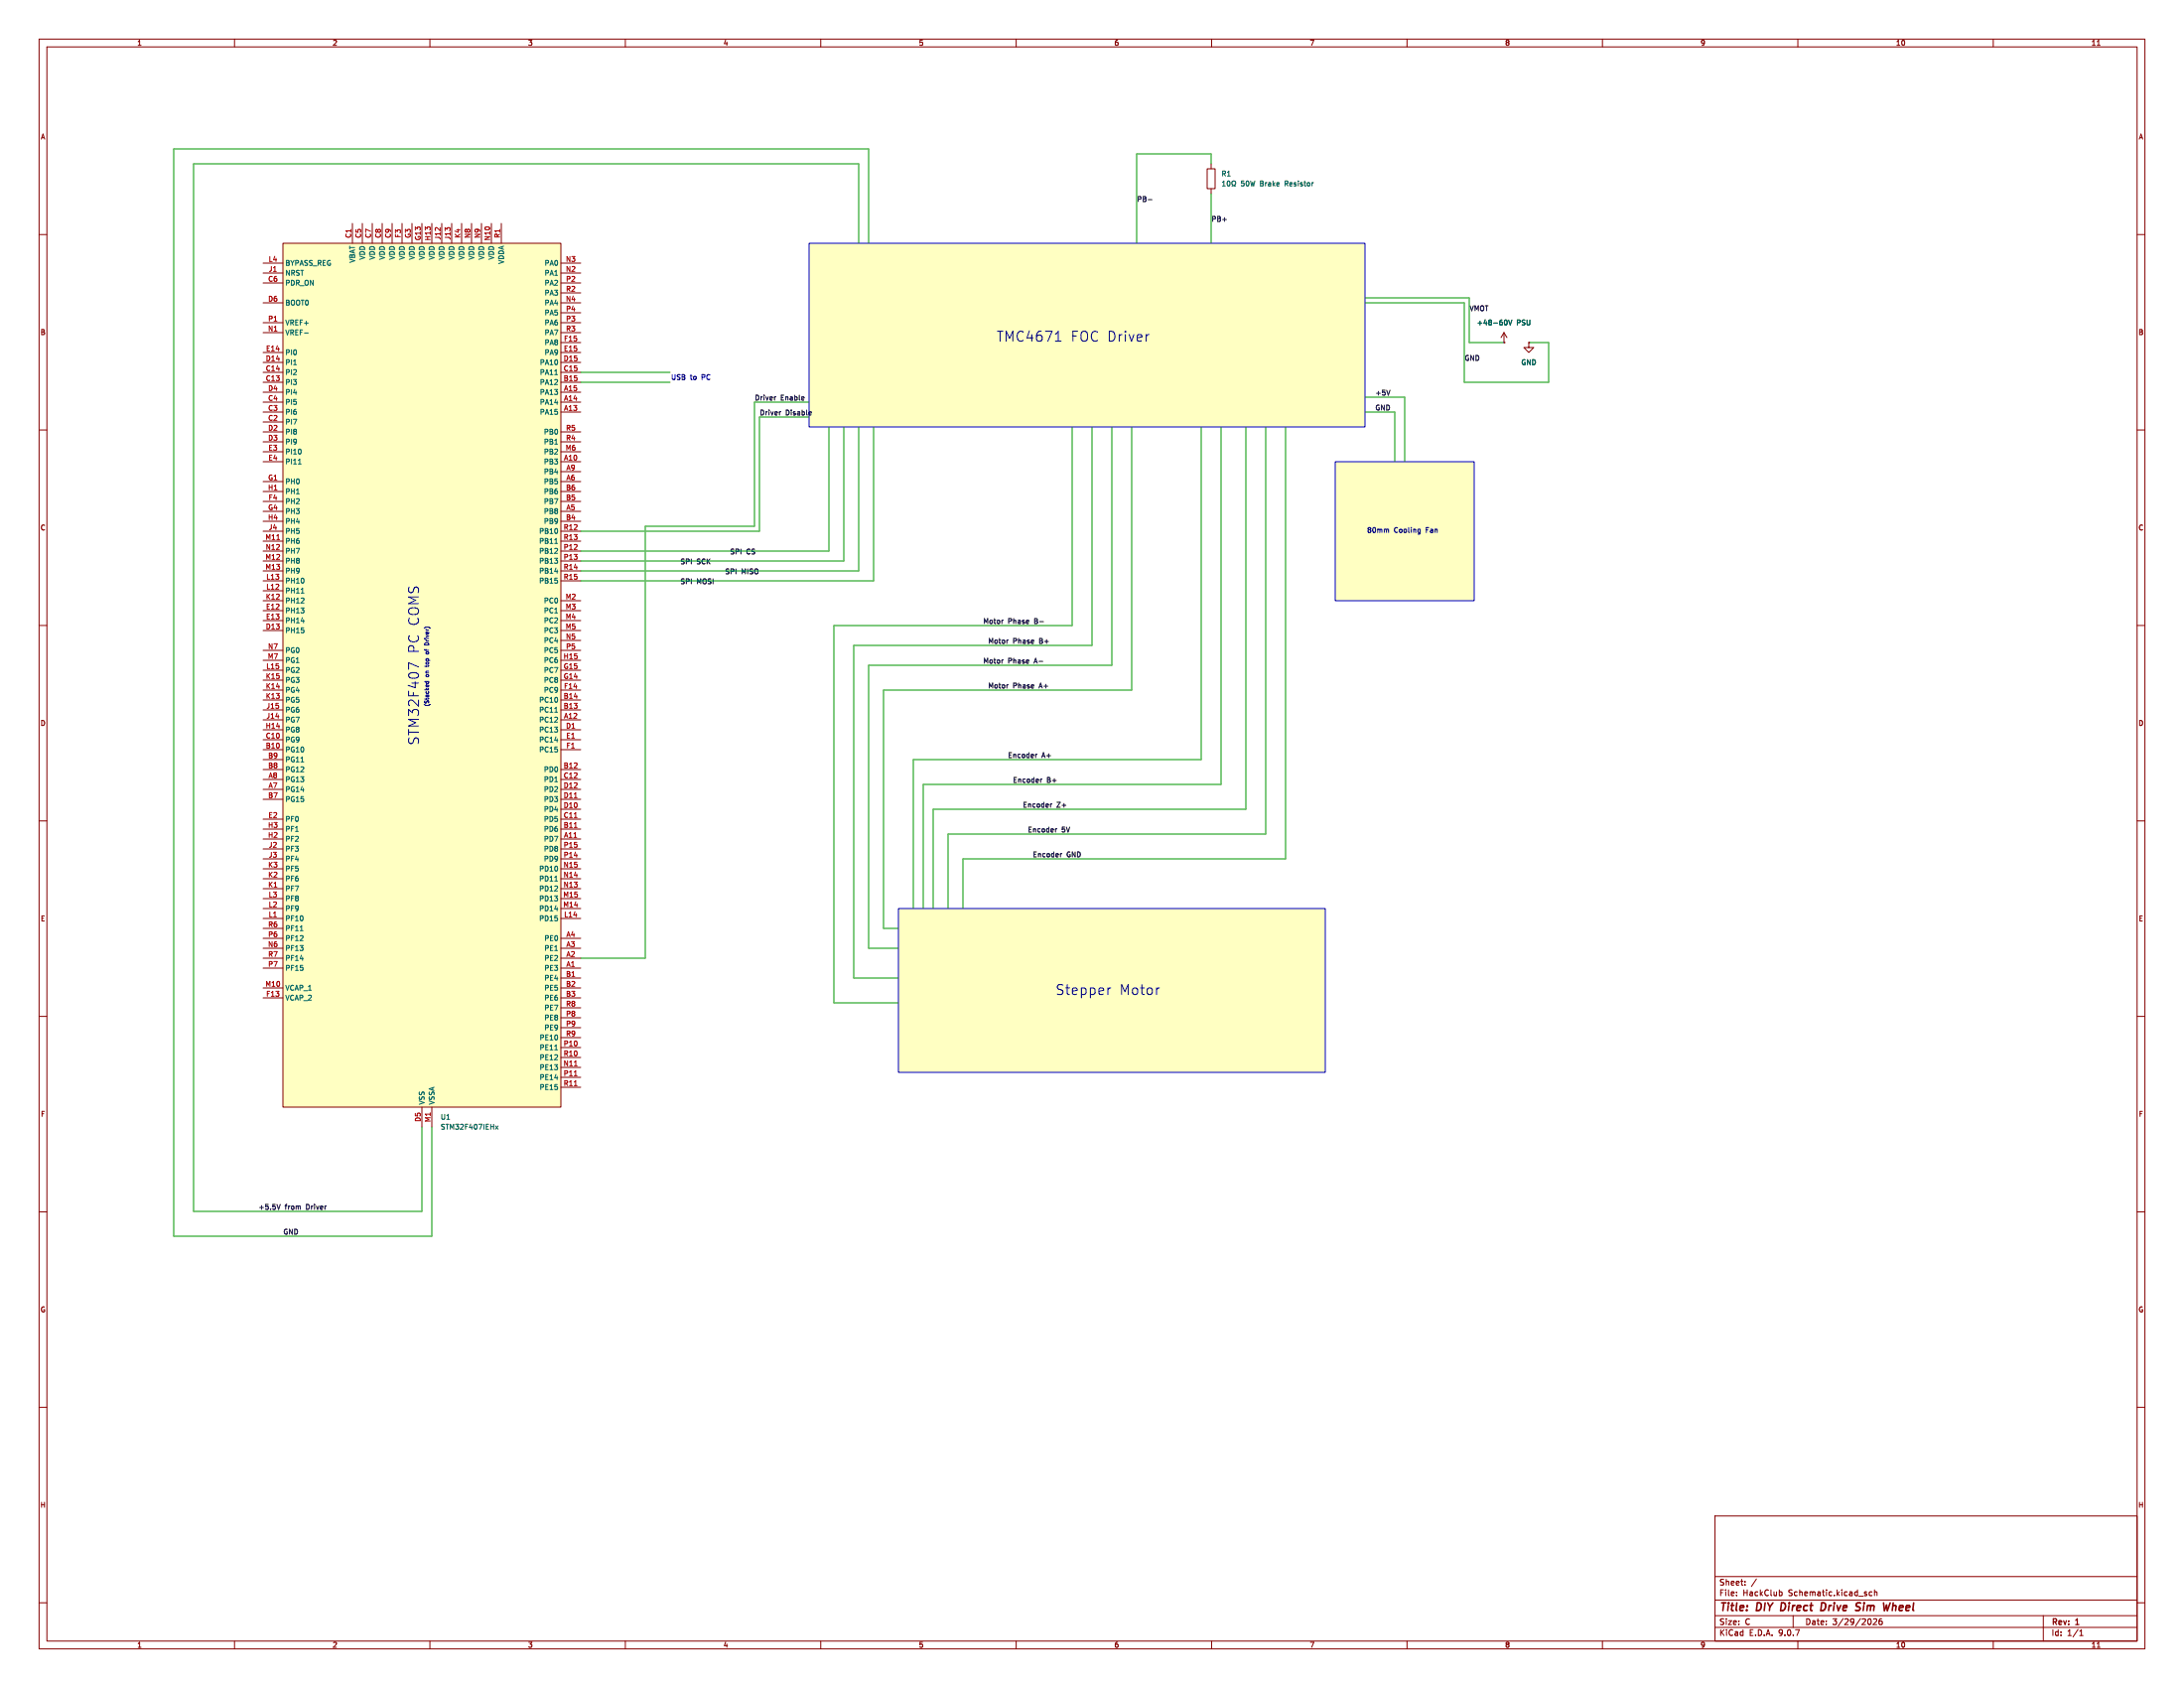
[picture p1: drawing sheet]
<svg xmlns="http://www.w3.org/2000/svg" width="559mm" height="432mm" viewBox="0 0 559 432" stroke-linecap="round" stroke-linejoin="round" font-family="sans-serif">
<g fill="none" stroke="#840000" stroke-width=".25">
<path d="M10 10h538.8v411.8h-538.8zM12 12h534.8v407.8h-534.8zM60 10v2M110 10v2M160 10v2M210 10v2M260 10v2M310 10v2M360 10v2M410 10v2M460 10v2M510 10v2"/>
<path d="M536.6 11.6h.7M10 60h2M546.8 60h2M10 110h2M546.8 110h2M10 160h2M546.8 160h2M10 210h2M546.8 210h2M10 260h2M546.8 260h2M10 310h2"/>
<path d="M546.8 310h2M10 360h2M546.8 360h2M438.8 387.8h108v32h-108zM10 410h2M60 419.8v2M110 419.8v2M160 419.8v2M210 419.8v2M260 419.8v2M310 419.8v2M360 419.8v2"/>
<path d="M410 419.8v2M438.8 416.3h108M438.8 413.3h108M438.8 409.3h108M438.8 403.3h108M444.3 408v.2M444.3 407.3v.1M446.5 405.3v.2M446.5 404.6v.1M449.4 403.9l-1.3 1.9M455.4 407.2h.3l.3 .3-.1 .5-.5 .2M458.8 413.3v3"/>
<path d="M460 419.8v2M479 407.3l-.5-.1-.2 .3 .1 .6h.6M479.3 414.2l.6-.1 .3 .4-.9 1.1h.9M479.6 407.3h.6l.1 .9M479.6 406.7v1.5M481.5 414.1l-.5 .1-.2 .2v.9l.2 .3 .5-.2v-.7h-.5l-.2 .2M510 419.8v2M522.8 413.3v6.5M532.1 418.4h.9M532.1 417.3l.4-.4v1.5M546.8 410h2M536.6 421.4h.7"/>
</g>
<path d="M455.8 410l-.2 2h.5M466.9 410.1l-.8-.1-.2 2h.4l.5-.3M475.2 411l.6 .1 .1 .3-.4 .6M475.3 410l.8 .1M483.6 410l-.7 2M484.4 410l-.3 2M484.9 410.7l-.6 .2" fill="none" stroke="#840000" stroke-width=".4"/>
<g fill="#ffffc2">
<path d="M229.9 232.4h109.2v41.9h-109.2z"/>
<path d="M341.6 118.1h35.6v35.6h-35.6z"/>
<path d="M207 62.2h142.2v47h-142.2z"/>
<path d="M72.4 62.2h71.1v221h-71.1z"/>
</g>
<g fill="none" stroke="#840000" stroke-width=".25">
<path d="M90.2 57.2v5M92.7 57.2v5M95.2 57.2v5M97.8 57.2v5M100.3 57.2v5M102.9 57.2v5M105.4 57.2v5M107.9 57.2v5M110.5 57.2v5M113 57.2v5M115.6 57.2v5M118.1 57.2v5"/>
<path d="M120.6 57.2v5M123.2 57.2v5M125.7 57.2v5M128.3 57.2v5M308.9 43.2h2v5.1h-2zM309.9 41.9v1.3M309.9 48.3v1.2M67.3 67.3h5.1M67.3 69.9h5.1M67.3 72.4h5.1M67.3 77.5h5.1M72.4 62.2h71.1v221h-71.1z"/>
<path d="M143.5 67.3h5.1M143.5 69.9h5.1M143.5 72.4h5.1M143.5 77.5h5.1M143.5 74.9h5.1M67.3 82.6h5.1M67.3 85.1h5.1M67.3 90.2h5.1M67.3 92.7h5.1M67.3 95.3h5.1M67.3 97.8h5.1M143.5 82.6h5.1"/>
<path d="M143.5 85.1h5.1M143.5 90.2h5.1M143.5 92.7h5.1M143.5 95.3h5.1M143.5 97.8h5.1M143.5 80h5.1M143.5 87.6h5.1M384.8 87.6h.1M384.8 85.1l-.8 1.3M384.8 85.1l.8 1.3M384.8 85.1v2.5M391.2 87.6v1.3h1.2l-1.2 1.3-1.3-1.3h1.3"/>
<path d="M391.2 87.6h.1M67.3 100.3h5.1M67.3 102.9h5.1M67.3 105.4h5.1M67.3 108h5.1M67.3 110.5h5.1M67.3 113h5.1M67.3 115.6h5.1M67.3 118.1h5.1M143.5 100.3h5.1M143.5 102.9h5.1M143.5 105.4h5.1"/>
<path d="M143.5 110.5h5.1M143.5 113h5.1M143.5 115.6h5.1M143.5 118.1h5.1M67.3 123.2h5.1M67.3 125.7h5.1M67.3 128.3h5.1M67.3 130.8h5.1M67.3 133.4h5.1M67.3 135.9h5.1M67.3 138.4h5.1M143.5 123.2h5.1"/>
<path d="M143.5 125.7h5.1M143.5 128.3h5.1M143.5 130.8h5.1M143.5 133.4h5.1M143.5 135.9h5.1M143.5 138.4h5.1M143.5 120.7h5.1M67.3 141h5.1M67.3 143.5h5.1M67.3 146.1h5.1M67.3 148.6h5.1M67.3 151.1h5.1"/>
<path d="M67.3 153.7h5.1M67.3 156.2h5.1M67.3 158.8h5.1M143.5 141h5.1M143.5 143.5h5.1M143.5 146.1h5.1M143.5 148.6h5.1M143.5 153.7h5.1M143.5 156.2h5.1M143.5 158.8h5.1M67.3 161.3h5.1M67.3 166.4h5.1"/>
<path d="M67.3 168.9h5.1M67.3 171.5h5.1M67.3 174h5.1M67.3 176.5h5.1M67.3 179.1h5.1M143.5 161.3h5.1M143.5 166.4h5.1M143.5 168.9h5.1M143.5 171.5h5.1M143.5 174h5.1M143.5 176.5h5.1M143.5 179.1h5.1"/>
<path d="M143.5 163.8h5.1M67.3 181.6h5.1M67.3 184.2h5.1M67.3 186.7h5.1M67.3 189.2h5.1M67.3 191.8h5.1M67.3 194.3h5.1M67.3 196.9h5.1M67.3 199.4h5.1M143.5 181.6h5.1M143.5 184.2h5.1M143.5 186.7h5.1"/>
<path d="M143.5 189.2h5.1M143.5 191.8h5.1M143.5 196.9h5.1M143.5 199.4h5.1M67.3 201.9h5.1M67.3 204.5h5.1M67.3 209.6h5.1M67.3 212.1h5.1M67.3 214.6h5.1M67.3 217.2h5.1M67.3 219.7h5.1M143.5 201.9h5.1"/>
<path d="M143.5 204.5h5.1M143.5 209.6h5.1M143.5 212.1h5.1M143.5 214.6h5.1M143.5 217.2h5.1M143.5 219.7h5.1M143.5 207h5.1M67.3 222.3h5.1M67.3 224.8h5.1M67.3 227.3h5.1M67.3 229.9h5.1M67.3 232.4h5.1"/>
<path d="M67.3 235h5.1M67.3 237.5h5.1M143.5 222.3h5.1M143.5 224.8h5.1M143.5 227.3h5.1M143.5 229.9h5.1M143.5 232.4h5.1M143.5 235h5.1M67.3 240h5.1M67.3 242.6h5.1M67.3 245.1h5.1M67.3 247.7h5.1"/>
<path d="M67.3 252.7h5.1M67.3 255.3h5.1M143.5 240h5.1M143.5 242.6h5.1M143.5 245.1h5.1M143.5 247.7h5.1M143.5 252.7h5.1M143.5 255.3h5.1M143.5 250.2h5.1M143.5 257.8h5.1M143.5 260.4h5.1M143.5 262.9h5.1"/>
<path d="M143.5 265.4h5.1M143.5 268h5.1M143.5 270.5h5.1M143.5 273.1h5.1M143.5 275.6h5.1M143.5 278.1h5.1M107.9 283.2v5.1M110.5 283.2v5.1"/>
</g>
<g fill="none" stroke="#006464" stroke-width=".25">
<path d="M312.8 47.6h.7M312.8 46.7l.3-.4v1.3M314.2 46.4l.1-.1a.62 .62 0 0 1 .4 .7 .62 .62 0 0 1-.5 .5l-.2-.4zM315.2 47.6h.3v-.3a.54 .54 0 0 1-.3-.7 .54 .54 0 0 1 .8-.2l.2 .6-.3 .6h.3M75.1 93.3h.7M77.9 85.2h1M141.9 95.8h.8M385.1 81.9h.1a.62 .62 0 0 1 .5 .6 .62 .62 0 0 1-.6 .6M386 81.9l.4 1.2 .4-1.2M76.3 118.7h.8M141.9 139h.8M77.1 151.7h.7"/>
<path d="M77 194.9h.7M141.9 182.2h.8M76.8 238.1h.7M141.9 225.4h.8M141.9 268.5h.8M126.8 288l.6 .9M127.4 288l-.6 .9"/>
</g>
<path d="M70.8 138h.7M146.9 204.1h.8M146.9 209.1h.8M146.9 211.7h.8M146.9 275.2h.8M146.9 277.7h.8M147 272.6h.7" fill="none" stroke="#a90000" stroke-width=".25"/>
<g fill="none" stroke="#0f0f0f" stroke-width=".25">
<path d="M293.8 51.1h.9M355.6 99.8l-.4 1.3M198.5 101.5l-.2 .1M199.8 105.3l-.2 .1M207.4 105.3l.2 .3-.6 .1M207.5 106.1l-.1 .1M256.6 158.7h.1M256.6 168.8h.1M257.8 163.7h.2M257.8 175.2h.2M265.3 193l-.3 .2M266.6 199.3l-.3 .2"/>
<path d="M269.2 205.7l-.4 .2M270.4 212l-.3 .2M271.7 218.4l-.4 .2M71.7 308.1l-.4 1.3"/>
</g>
<g fill="none" stroke="#009600" stroke-width=".25">
<path d="M309.9 41.9v-2.5h-19.1v22.8M309.9 49.5v12.7M219.7 62.2v-20.3h-170.2v268h58.4v-21.6M222.2 62.2v-24.1h-177.8v278.1h66.1v-27.9M349.2 77.5h25.4v20.3h21.6v-10.2h-5M349.2 76.2h26.7v11.4h8.9M148.6 97.8h22.8M148.6 95.3h22.8M207 102.9h-14v31.7h-27.9v110.5h-16.5M207 106.7h-12.7v29.2h-45.7M212.1 109.2v31.8h-63.5M215.9 109.2v34.3h-67.3"/>
<path d="M219.7 109.2v36.9h-71.1M223.5 109.2v39.4h-74.9M274.3 109.2v50.8h-60.9v96.5h16.5M279.4 109.2v55.9h-61v85.1h11.5M284.5 109.2v61h-62.3v72.4h7.7M289.6 109.2v67.3h-63.5v61h3.8M307.3 109.2v85.1h-73.6v38.1M312.4 109.2v91.5h-76.2v31.7M318.8 109.2v97.8h-80v25.4M323.8 109.2v104.2h-81.2v19M328.9 109.2v110.5h-82.5v12.7M349.2 101.6h10.2v16.5"/>
<path d="M349.2 105.4h7.7v12.7"/>
</g>
<g fill="none" stroke="#0000c2" stroke-width=".25">
<path d="M207 62.2h142.2v47h-142.2zM270 87.3h1.5M293.7 85.6h.3M341.6 118.1h35.6v35.6h-35.6zM354.9 135.4l.4 .2v.6M363 135.4h.4M363.4 135.4v1l-.3 .2M363.4 136.2h-.4M107.1 170.6l-2.6-1.1v1.7M108.7 174.3h1l-.1 .4-.5 .1v-.5M109.6 164.6l.1 .4h-1M229.9 232.4h109.2v41.9h-109.2z"/>
<path d="M284.2 252.7l-.6 .3M296.4 252.7h.2"/>
</g>
<g font-size="3.5" fill="#0000c2">
<text x="254.9" y="87.6">TMC4671</text>
<text x="273.9" y="87.6">FOC Driver</text>
<text x="107.4" y="167.2" transform="rotate(-90 107.4 167.2)">PC COMS</text>
<text x="107.4" y="190.7" transform="rotate(-90 107.4 190.7)">STM32F407</text>
<text x="270.1" y="254.7">Stepper</text>
<text x="286.3" y="254.7">Motor</text>
</g>
<g font-size="2.8" fill="#840000">
<text x="439.8" y="412.7">Title:</text>
<text x="449.5" y="412.7">DIY</text>
<text x="456.4" y="412.7">Direct</text>
<text x="467.5" y="412.7">Drive</text>
<text x="477.3" y="412.7">Sim</text>
<text x="485.1" y="412.7">Wheel</text>
</g>
<g font-size="2.1" fill="#840000">
<text x="439.8" y="405.8">Sheet:</text>
<text x="439.8" y="408.5">File:</text>
<text x="445.9" y="408.5">HackClub</text>
<text x="457.6" y="408.5">Schematic.kicad_sch</text>
<text x="439.8" y="418.7">KiCad</text>
<text x="439.8" y="415.9">Size:</text>
<text x="446.5" y="415.9">C</text>
<text x="447.5" y="418.7">E.D.A.</text>
<text x="455.1" y="418.7">9.0.7</text>
<text x="461.8" y="415.9">Date:</text>
<text x="468.8" y="415.9">3/29/2026</text>
<text x="524.8" y="416.1">Rev:</text>
<text x="524.8" y="418.7">Id:</text>
<text x="528.9" y="418.7">1/1</text>
<text x="531.2" y="416.1">1</text>
</g>
<g font-size="1.8" fill="#840000">
<text x="35" y="11.9">1</text>
<text x="85" y="11.9">2</text>
<text x="135" y="11.9">3</text>
<text x="185" y="11.9">4</text>
<text x="235" y="11.9">5</text>
<text x="285" y="11.9">6</text>
<text x="335" y="11.9">7</text>
<text x="385" y="11.9">8</text>
<text x="435" y="11.9">9</text>
<text x="485" y="11.9">10</text>
<text x="535" y="11.9">11</text>
<text x="10.3" y="35.9">A</text>
<text x="547.1" y="35.9">A</text>
<text x="10.3" y="85.9">B</text>
<text x="547.1" y="85.9">B</text>
<text x="10.3" y="135.9">C</text>
<text x="547.1" y="135.9">C</text>
<text x="10.3" y="185.9">D</text>
<text x="547.1" y="185.9">D</text>
<text x="10.3" y="235.9">E</text>
<text x="547.1" y="235.9">E</text>
<text x="10.3" y="285.9">F</text>
<text x="547.1" y="285.9">F</text>
<text x="10.3" y="335.9">G</text>
<text x="547.1" y="335.9">G</text>
<text x="10.2" y="385.9">H</text>
<text x="547" y="385.9">H</text>
<text x="35" y="421.7">1</text>
<text x="85" y="421.7">2</text>
<text x="135" y="421.7">3</text>
<text x="185" y="421.7">4</text>
<text x="235" y="421.7">5</text>
<text x="285" y="421.7">6</text>
<text x="335" y="421.7">7</text>
<text x="385" y="421.7">8</text>
<text x="435" y="421.7">9</text>
<text x="485" y="421.7">10</text>
<text x="535" y="421.7">11</text>
</g>
<g font-size="1.8" fill="#006464">
<text x="312.4" y="45.3">R1</text>
<text x="317.5" y="47.9">50W</text>
<text x="322.5" y="47.9">Brake</text>
<text x="329" y="47.9">Resistor</text>
<text x="72.9" y="68.2">BYPASS_REG</text>
<text x="72.9" y="70.7">NRST</text>
<text x="91" y="67.4" transform="rotate(-90 91 67.4)">VBAT</text>
<text x="93.6" y="66.6" transform="rotate(-90 93.6 66.6)">VDD</text>
<text x="96.1" y="66.6" transform="rotate(-90 96.1 66.6)">VDD</text>
<text x="98.7" y="66.6" transform="rotate(-90 98.7 66.6)">VDD</text>
<text x="101.2" y="66.6" transform="rotate(-90 101.2 66.6)">VDD</text>
<text x="103.7" y="66.6" transform="rotate(-90 103.7 66.6)">VDD</text>
<text x="106.3" y="66.6" transform="rotate(-90 106.3 66.6)">VDD</text>
<text x="108.8" y="66.6" transform="rotate(-90 108.8 66.6)">VDD</text>
<text x="111.4" y="66.6" transform="rotate(-90 111.4 66.6)">VDD</text>
<text x="113.9" y="66.6" transform="rotate(-90 113.9 66.6)">VDD</text>
<text x="116.4" y="66.6" transform="rotate(-90 116.4 66.6)">VDD</text>
<text x="119" y="66.6" transform="rotate(-90 119 66.6)">VDD</text>
<text x="121.5" y="66.6" transform="rotate(-90 121.5 66.6)">VDD</text>
<text x="124.1" y="66.6" transform="rotate(-90 124.1 66.6)">VDD</text>
<text x="126.6" y="66.6" transform="rotate(-90 126.6 66.6)">VDD</text>
<text x="129.1" y="67.7" transform="rotate(-90 129.1 67.7)">VDDA</text>
<text x="139.2" y="68.2">PA0</text>
<text x="139.2" y="70.7">PA1</text>
<text x="72.9" y="73.3">PDR_ON</text>
<text x="139.2" y="73.3">PA2</text>
<text x="139.2" y="75.8">PA3</text>
<text x="72.9" y="78.3">BOOT0</text>
<text x="72.9" y="83.4">VREF+</text>
<text x="139.2" y="78.3">PA4</text>
<text x="139.2" y="80.9">PA5</text>
<text x="139.2" y="83.4">PA6</text>
<text x="377.8" y="83.4">+48-60V</text>
<text x="388" y="83.4">PSU</text>
<text x="72.9" y="86">VREF-</text>
<text x="139.2" y="86">PA7</text>
<text x="139.2" y="88.5">PA8</text>
<text x="72.9" y="91">PI0</text>
<text x="72.9" y="93.6">PI1</text>
<text x="138" y="93.6">PA10</text>
<text x="139.2" y="91">PA9</text>
<text x="389.1" y="93.6">GND</text>
<text x="72.9" y="96.1">PI2</text>
<text x="72.9" y="98.7">PI3</text>
<text x="72.9" y="101.2">PI4</text>
<text x="138" y="96.1">PA11</text>
<text x="138" y="98.7">PA12</text>
<text x="138" y="101.2">PA13</text>
<text x="72.9" y="103.7">PI5</text>
<text x="72.9" y="106.3">PI6</text>
<text x="138" y="103.7">PA14</text>
<text x="138" y="106.3">PA15</text>
<text x="72.9" y="108.8">PI7</text>
<text x="72.9" y="111.4">PI8</text>
<text x="72.9" y="113.9">PI9</text>
<text x="139" y="111.4">PB0</text>
<text x="139" y="113.9">PB1</text>
<text x="72.9" y="116.4">PI10</text>
<text x="72.9" y="119">PI11</text>
<text x="139" y="116.4">PB2</text>
<text x="139" y="119">PB3</text>
<text x="72.9" y="124.1">PH0</text>
<text x="139" y="121.5">PB4</text>
<text x="139" y="124.1">PB5</text>
<text x="72.9" y="126.6">PH1</text>
<text x="72.9" y="129.1">PH2</text>
<text x="72.9" y="131.7">PH3</text>
<text x="139" y="126.6">PB6</text>
<text x="139" y="129.1">PB7</text>
<text x="139" y="131.7">PB8</text>
<text x="72.9" y="134.2">PH4</text>
<text x="72.9" y="136.8">PH5</text>
<text x="137.8" y="136.8">PB10</text>
<text x="139" y="134.2">PB9</text>
<text x="72.9" y="139.3">PH6</text>
<text x="72.9" y="141.8">PH7</text>
<text x="137.8" y="139.3">PB11</text>
<text x="137.8" y="141.8">PB12</text>
<text x="72.9" y="144.4">PH8</text>
<text x="72.9" y="146.9">PH9</text>
<text x="72.9" y="149.5">PH10</text>
<text x="137.8" y="144.4">PB13</text>
<text x="137.8" y="146.9">PB14</text>
<text x="137.8" y="149.5">PB15</text>
<text x="72.9" y="152">PH11</text>
<text x="72.9" y="154.5">PH12</text>
<text x="139" y="154.5">PC0</text>
<text x="72.9" y="157.1">PH13</text>
<text x="72.9" y="159.6">PH14</text>
<text x="139" y="157.1">PC1</text>
<text x="139" y="159.6">PC2</text>
<text x="72.9" y="162.2">PH15</text>
<text x="72.9" y="167.2">PG0</text>
<text x="139" y="162.2">PC3</text>
<text x="139" y="164.7">PC4</text>
<text x="139" y="167.2">PC5</text>
<text x="72.9" y="169.8">PG1</text>
<text x="72.9" y="172.3">PG2</text>
<text x="139" y="169.8">PC6</text>
<text x="139" y="172.3">PC7</text>
<text x="72.9" y="174.9">PG3</text>
<text x="72.9" y="177.4">PG4</text>
<text x="72.9" y="179.9">PG5</text>
<text x="137.8" y="179.9">PC10</text>
<text x="139" y="174.9">PC8</text>
<text x="139" y="177.4">PC9</text>
<text x="72.9" y="182.5">PG6</text>
<text x="72.9" y="185">PG7</text>
<text x="137.8" y="182.5">PC11</text>
<text x="137.8" y="185">PC12</text>
<text x="72.9" y="187.6">PG8</text>
<text x="72.9" y="190.1">PG9</text>
<text x="137.8" y="187.6">PC13</text>
<text x="137.8" y="190.1">PC14</text>
<text x="72.9" y="192.6">PG10</text>
<text x="72.9" y="195.2">PG11</text>
<text x="72.9" y="197.7">PG12</text>
<text x="137.8" y="192.6">PC15</text>
<text x="139" y="197.7">PD0</text>
<text x="72.9" y="200.3">PG13</text>
<text x="72.9" y="202.8">PG14</text>
<text x="139" y="200.3">PD1</text>
<text x="139" y="202.8">PD2</text>
<text x="72.9" y="205.3">PG15</text>
<text x="139" y="205.3">PD3</text>
<text x="139" y="207.9">PD4</text>
<text x="72.9" y="210.4">PF0</text>
<text x="72.9" y="213">PF1</text>
<text x="72.9" y="215.5">PF2</text>
<text x="139" y="210.4">PD5</text>
<text x="139" y="213">PD6</text>
<text x="139" y="215.5">PD7</text>
<text x="72.9" y="218">PF3</text>
<text x="72.9" y="220.6">PF4</text>
<text x="139" y="218">PD8</text>
<text x="139" y="220.6">PD9</text>
<text x="72.9" y="223.1">PF5</text>
<text x="72.9" y="225.7">PF6</text>
<text x="137.8" y="223.1">PD10</text>
<text x="137.8" y="225.7">PD11</text>
<text x="72.9" y="228.2">PF7</text>
<text x="72.9" y="230.7">PF8</text>
<text x="72.9" y="233.3">PF9</text>
<text x="137.8" y="228.2">PD12</text>
<text x="137.8" y="230.7">PD13</text>
<text x="137.8" y="233.3">PD14</text>
<text x="72.9" y="235.8">PF10</text>
<text x="72.9" y="238.4">PF11</text>
<text x="137.8" y="235.8">PD15</text>
<text x="72.9" y="240.9">PF12</text>
<text x="72.9" y="243.4">PF13</text>
<text x="72.9" y="246">PF14</text>
<text x="139.2" y="240.9">PE0</text>
<text x="139.2" y="243.4">PE1</text>
<text x="139.2" y="246">PE2</text>
<text x="72.9" y="248.5">PF15</text>
<text x="139.2" y="248.5">PE3</text>
<text x="139.2" y="251.1">PE4</text>
<text x="72.9" y="253.6">VCAP_1</text>
<text x="72.9" y="256.1">VCAP_2</text>
<text x="139.2" y="253.6">PE5</text>
<text x="139.2" y="256.1">PE6</text>
<text x="139.2" y="258.7">PE7</text>
<text x="139.2" y="261.2">PE8</text>
<text x="139.2" y="263.8">PE9</text>
<text x="138" y="266.3">PE10</text>
<text x="138" y="268.8">PE11</text>
<text x="138" y="271.4">PE12</text>
<text x="138" y="273.9">PE13</text>
<text x="138" y="276.5">PE14</text>
<text x="138" y="279">PE15</text>
<text x="108.8" y="282.7" transform="rotate(-90 108.8 282.7)">VSS</text>
<text x="111.4" y="282.7" transform="rotate(-90 111.4 282.7)">VSSA</text>
<text x="112.6" y="286.6">U1</text>
<text x="112.6" y="289.2">STM32F407IEHx</text>
</g>
<g font-size="1.8" fill="#0f0f0f">
<text x="290.8" y="51.7">PB-</text>
<text x="309.9" y="56.8">PB+</text>
<text x="375.9" y="79.7">VMOT</text>
<text x="374.6" y="92.4">GND</text>
<text x="351.8" y="101.3">+5V</text>
<text x="193" y="102.5">Driver</text>
<text x="194.3" y="106.3">Driver</text>
<text x="199.7" y="102.5">Enable</text>
<text x="201" y="106.3">Disable</text>
<text x="351.8" y="105.1">GND</text>
<text x="186.7" y="141.9">SPI</text>
<text x="190.9" y="141.9">CS</text>
<text x="174" y="149.5">SPI</text>
<text x="174" y="144.4">SPI</text>
<text x="178.2" y="149.5">MOSI</text>
<text x="178.2" y="144.4">SCK</text>
<text x="185.4" y="147">SPI</text>
<text x="189.7" y="147">MISO</text>
<text x="251.5" y="159.7">Motor</text>
<text x="257.9" y="159.7">Phase</text>
<text x="264.7" y="159.7">B-</text>
<text x="252.7" y="164.8">Motor</text>
<text x="259.2" y="164.8">Phase</text>
<text x="266" y="164.8">B+</text>
<text x="251.5" y="169.8">Motor</text>
<text x="257.9" y="169.8">Phase</text>
<text x="264.7" y="169.8">A-</text>
<text x="252.7" y="176.2">Motor</text>
<text x="259.2" y="176.2">Phase</text>
<text x="266" y="176.2">A+</text>
<text x="257.8" y="194">Encoder</text>
<text x="266.5" y="194">A+</text>
<text x="259.1" y="200.3">Encoder</text>
<text x="267.8" y="200.3">B+</text>
<text x="261.6" y="206.7">Encoder</text>
<text x="270.4" y="206.7">Z+</text>
<text x="262.9" y="213">Encoder</text>
<text x="271.6" y="213">5V</text>
<text x="264.2" y="219.4">Encoder</text>
<text x="272.9" y="219.4">GND</text>
<text x="66" y="309.5">+5.5V</text>
<text x="72.9" y="309.5">from</text>
<text x="78.4" y="309.5">Driver</text>
<text x="72.4" y="315.9">GND</text>
</g>
<g font-size="1.8" fill="#a90000">
<text x="89.9" y="61" transform="rotate(-90 89.9 61)">C1</text>
<text x="92.5" y="61" transform="rotate(-90 92.5 61)">C5</text>
<text x="95" y="61" transform="rotate(-90 95 61)">C7</text>
<text x="97.5" y="61" transform="rotate(-90 97.5 61)">C8</text>
<text x="100.1" y="61" transform="rotate(-90 100.1 61)">C9</text>
<text x="102.6" y="60.9" transform="rotate(-90 102.6 60.9)">F3</text>
<text x="105.2" y="61" transform="rotate(-90 105.2 61)">G3</text>
<text x="107.7" y="61.6" transform="rotate(-90 107.7 61.6)">G13</text>
<text x="110.2" y="61.7" transform="rotate(-90 110.2 61.7)">H13</text>
<text x="112.8" y="61.5" transform="rotate(-90 112.8 61.5)">J12</text>
<text x="115.3" y="61.5" transform="rotate(-90 115.3 61.5)">J13</text>
<text x="117.9" y="61" transform="rotate(-90 117.9 61)">K4</text>
<text x="120.4" y="61.1" transform="rotate(-90 120.4 61.1)">N8</text>
<text x="122.9" y="61.1" transform="rotate(-90 122.9 61.1)">N9</text>
<text x="125.5" y="61.7" transform="rotate(-90 125.5 61.7)">N10</text>
<text x="128" y="61" transform="rotate(-90 128 61)">R1</text>
<text x="68.6" y="67.1">L4</text>
<text x="68.7" y="69.6">J1</text>
<text x="144.7" y="67.1">N3</text>
<text x="144.7" y="69.6">N2</text>
<text x="68.5" y="72.1">C6</text>
<text x="68.5" y="77.2">D6</text>
<text x="144.7" y="77.2">N4</text>
<text x="144.7" y="72.1">P2</text>
<text x="144.7" y="74.7">R2</text>
<text x="68.5" y="82.3">P1</text>
<text x="144.7" y="79.8">P4</text>
<text x="144.7" y="82.3">P3</text>
<text x="68" y="89.9">E14</text>
<text x="68.5" y="84.8">N1</text>
<text x="144.2" y="89.9">E15</text>
<text x="144.2" y="87.4">F15</text>
<text x="144.7" y="84.8">R3</text>
<text x="67.9" y="92.5">D14</text>
<text x="67.9" y="95">C14</text>
<text x="144.1" y="92.5">D15</text>
<text x="144.1" y="95">C15</text>
<text x="67.9" y="97.5">C13</text>
<text x="68.5" y="100.1">D4</text>
<text x="144.1" y="97.5">B15</text>
<text x="144.2" y="100.1">A15</text>
<text x="68.5" y="102.6">C4</text>
<text x="68.5" y="105.2">C3</text>
<text x="68.5" y="107.7">C2</text>
<text x="144.2" y="102.6">A14</text>
<text x="144.2" y="105.2">A13</text>
<text x="68.5" y="110.2">D2</text>
<text x="68.5" y="112.8">D3</text>
<text x="144.7" y="110.2">R5</text>
<text x="144.7" y="112.8">R4</text>
<text x="68.6" y="115.3">E3</text>
<text x="68.6" y="117.9">E4</text>
<text x="144.2" y="117.9">A10</text>
<text x="144.6" y="115.3">M6</text>
<text x="68.5" y="125.5">H1</text>
<text x="68.5" y="122.9">G1</text>
<text x="144.7" y="125.5">B6</text>
<text x="144.8" y="120.4">A9</text>
<text x="144.8" y="122.9">A6</text>
<text x="68.5" y="130.6">G4</text>
<text x="68.6" y="128">F4</text>
<text x="144.7" y="128">B5</text>
<text x="144.8" y="130.6">A5</text>
<text x="68.5" y="133.1">H4</text>
<text x="68.7" y="135.6">J4</text>
<text x="144.1" y="135.6">R12</text>
<text x="144.7" y="133.1">B4</text>
<text x="67.8" y="138.2">M11</text>
<text x="67.8" y="143.3">M12</text>
<text x="67.9" y="140.7">N12</text>
<text x="144.1" y="138.2">R13</text>
<text x="144.1" y="140.7">P12</text>
<text x="144.1" y="143.3">P13</text>
<text x="67.8" y="145.8">M13</text>
<text x="68" y="148.3">L13</text>
<text x="144.1" y="145.8">R14</text>
<text x="144.1" y="148.3">R15</text>
<text x="67.9" y="153.4">K12</text>
<text x="68" y="156">E12</text>
<text x="68" y="150.9">L12</text>
<text x="144.6" y="153.4">M2</text>
<text x="144.6" y="156">M3</text>
<text x="67.9" y="161">D13</text>
<text x="68" y="158.5">E13</text>
<text x="144.6" y="158.5">M4</text>
<text x="144.6" y="161">M5</text>
<text x="68.5" y="166.1">N7</text>
<text x="144.7" y="163.6">N5</text>
<text x="144.7" y="166.1">P5</text>
<text x="67.9" y="173.7">K15</text>
<text x="68" y="171.2">L15</text>
<text x="68.4" y="168.7">M7</text>
<text x="144.1" y="168.7">H15</text>
<text x="144.1" y="171.2">G15</text>
<text x="144.1" y="173.7">G14</text>
<text x="67.9" y="176.3">K14</text>
<text x="67.9" y="178.8">K13</text>
<text x="144.1" y="178.8">B14</text>
<text x="144.2" y="176.3">F14</text>
<text x="68.1" y="181.4">J15</text>
<text x="68.1" y="183.9">J14</text>
<text x="144.1" y="181.4">B13</text>
<text x="144.2" y="183.9">A12</text>
<text x="67.9" y="186.4">H14</text>
<text x="67.9" y="189">C10</text>
<text x="67.9" y="191.5">B10</text>
<text x="144.7" y="186.4">D1</text>
<text x="144.8" y="189">E1</text>
<text x="144.8" y="191.5">F1</text>
<text x="68.5" y="194.1">B9</text>
<text x="68.5" y="196.6">B8</text>
<text x="144.1" y="196.6">B12</text>
<text x="68.6" y="199.1">A8</text>
<text x="68.6" y="201.7">A7</text>
<text x="144.1" y="199.1">C12</text>
<text x="144.1" y="201.7">D12</text>
<text x="68.5" y="204.2">B7</text>
<text x="68.6" y="209.3">E2</text>
<text x="144.1" y="204.2">D11</text>
<text x="144.1" y="206.8">D10</text>
<text x="144.1" y="209.3">C11</text>
<text x="68.5" y="211.8">H3</text>
<text x="68.5" y="214.4">H2</text>
<text x="144.1" y="211.8">B11</text>
<text x="144.2" y="214.4">A11</text>
<text x="68.5" y="222">K3</text>
<text x="68.7" y="216.9">J2</text>
<text x="68.7" y="219.5">J3</text>
<text x="144.1" y="222">N15</text>
<text x="144.1" y="216.9">P15</text>
<text x="144.1" y="219.5">P14</text>
<text x="68.5" y="224.5">K2</text>
<text x="68.5" y="227.1">K1</text>
<text x="144.1" y="224.5">N14</text>
<text x="144.1" y="227.1">N13</text>
<text x="68.6" y="229.6">L3</text>
<text x="68.6" y="232.2">L2</text>
<text x="144" y="229.6">M15</text>
<text x="144" y="232.2">M14</text>
<text x="68.5" y="237.2">R6</text>
<text x="68.5" y="239.8">P6</text>
<text x="68.6" y="234.7">L1</text>
<text x="144.2" y="234.7">L14</text>
<text x="144.8" y="239.8">A4</text>
<text x="68.5" y="242.3">N6</text>
<text x="68.5" y="244.9">R7</text>
<text x="144.8" y="242.3">A3</text>
<text x="144.8" y="244.9">A2</text>
<text x="68.5" y="247.4">P7</text>
<text x="144.7" y="249.9">B1</text>
<text x="144.8" y="247.4">A1</text>
<text x="67.8" y="252.5">M10</text>
<text x="68" y="255">F13</text>
<text x="144.7" y="252.5">B2</text>
<text x="144.7" y="255">B3</text>
<text x="144.7" y="257.6">R8</text>
<text x="144.7" y="260.1">P8</text>
<text x="144.7" y="262.6">P9</text>
<text x="144.1" y="267.7">P10</text>
<text x="144.7" y="265.2">R9</text>
<text x="144.1" y="272.8">N11</text>
<text x="144.1" y="270.3">R10</text>
<text x="144.1" y="275.3">P11</text>
<text x="144.1" y="277.9">R11</text>
<text x="107.7" y="287.1" transform="rotate(-90 107.7 287.1)">D5</text>
<text x="110.2" y="287.2" transform="rotate(-90 110.2 287.2)">M1</text>
</g>
<g font-size="1.8" fill="#0000c2">
<text x="171.4" y="97.5">USB</text>
<text x="176.7" y="97.5">to</text>
<text x="180.1" y="97.5">PC</text>
<text x="349.7" y="136.5">80mm</text>
<text x="356.6" y="136.5">Cooling</text>
<text x="365" y="136.5">Fan</text>
</g>
<g font-size="1.4" fill="#0000c2">
<text x="110" y="166.9" transform="rotate(-90 110 166.9)">of</text>
<text x="110" y="164.3" transform="rotate(-90 110 164.3)">Driver)</text>
<text x="110" y="173.2" transform="rotate(-90 110 173.2)">on</text>
<text x="110" y="170.3" transform="rotate(-90 110 170.3)">top</text>
<text x="110" y="180.8" transform="rotate(-90 110 180.8)">(Stacked</text>
</g>
</svg>
